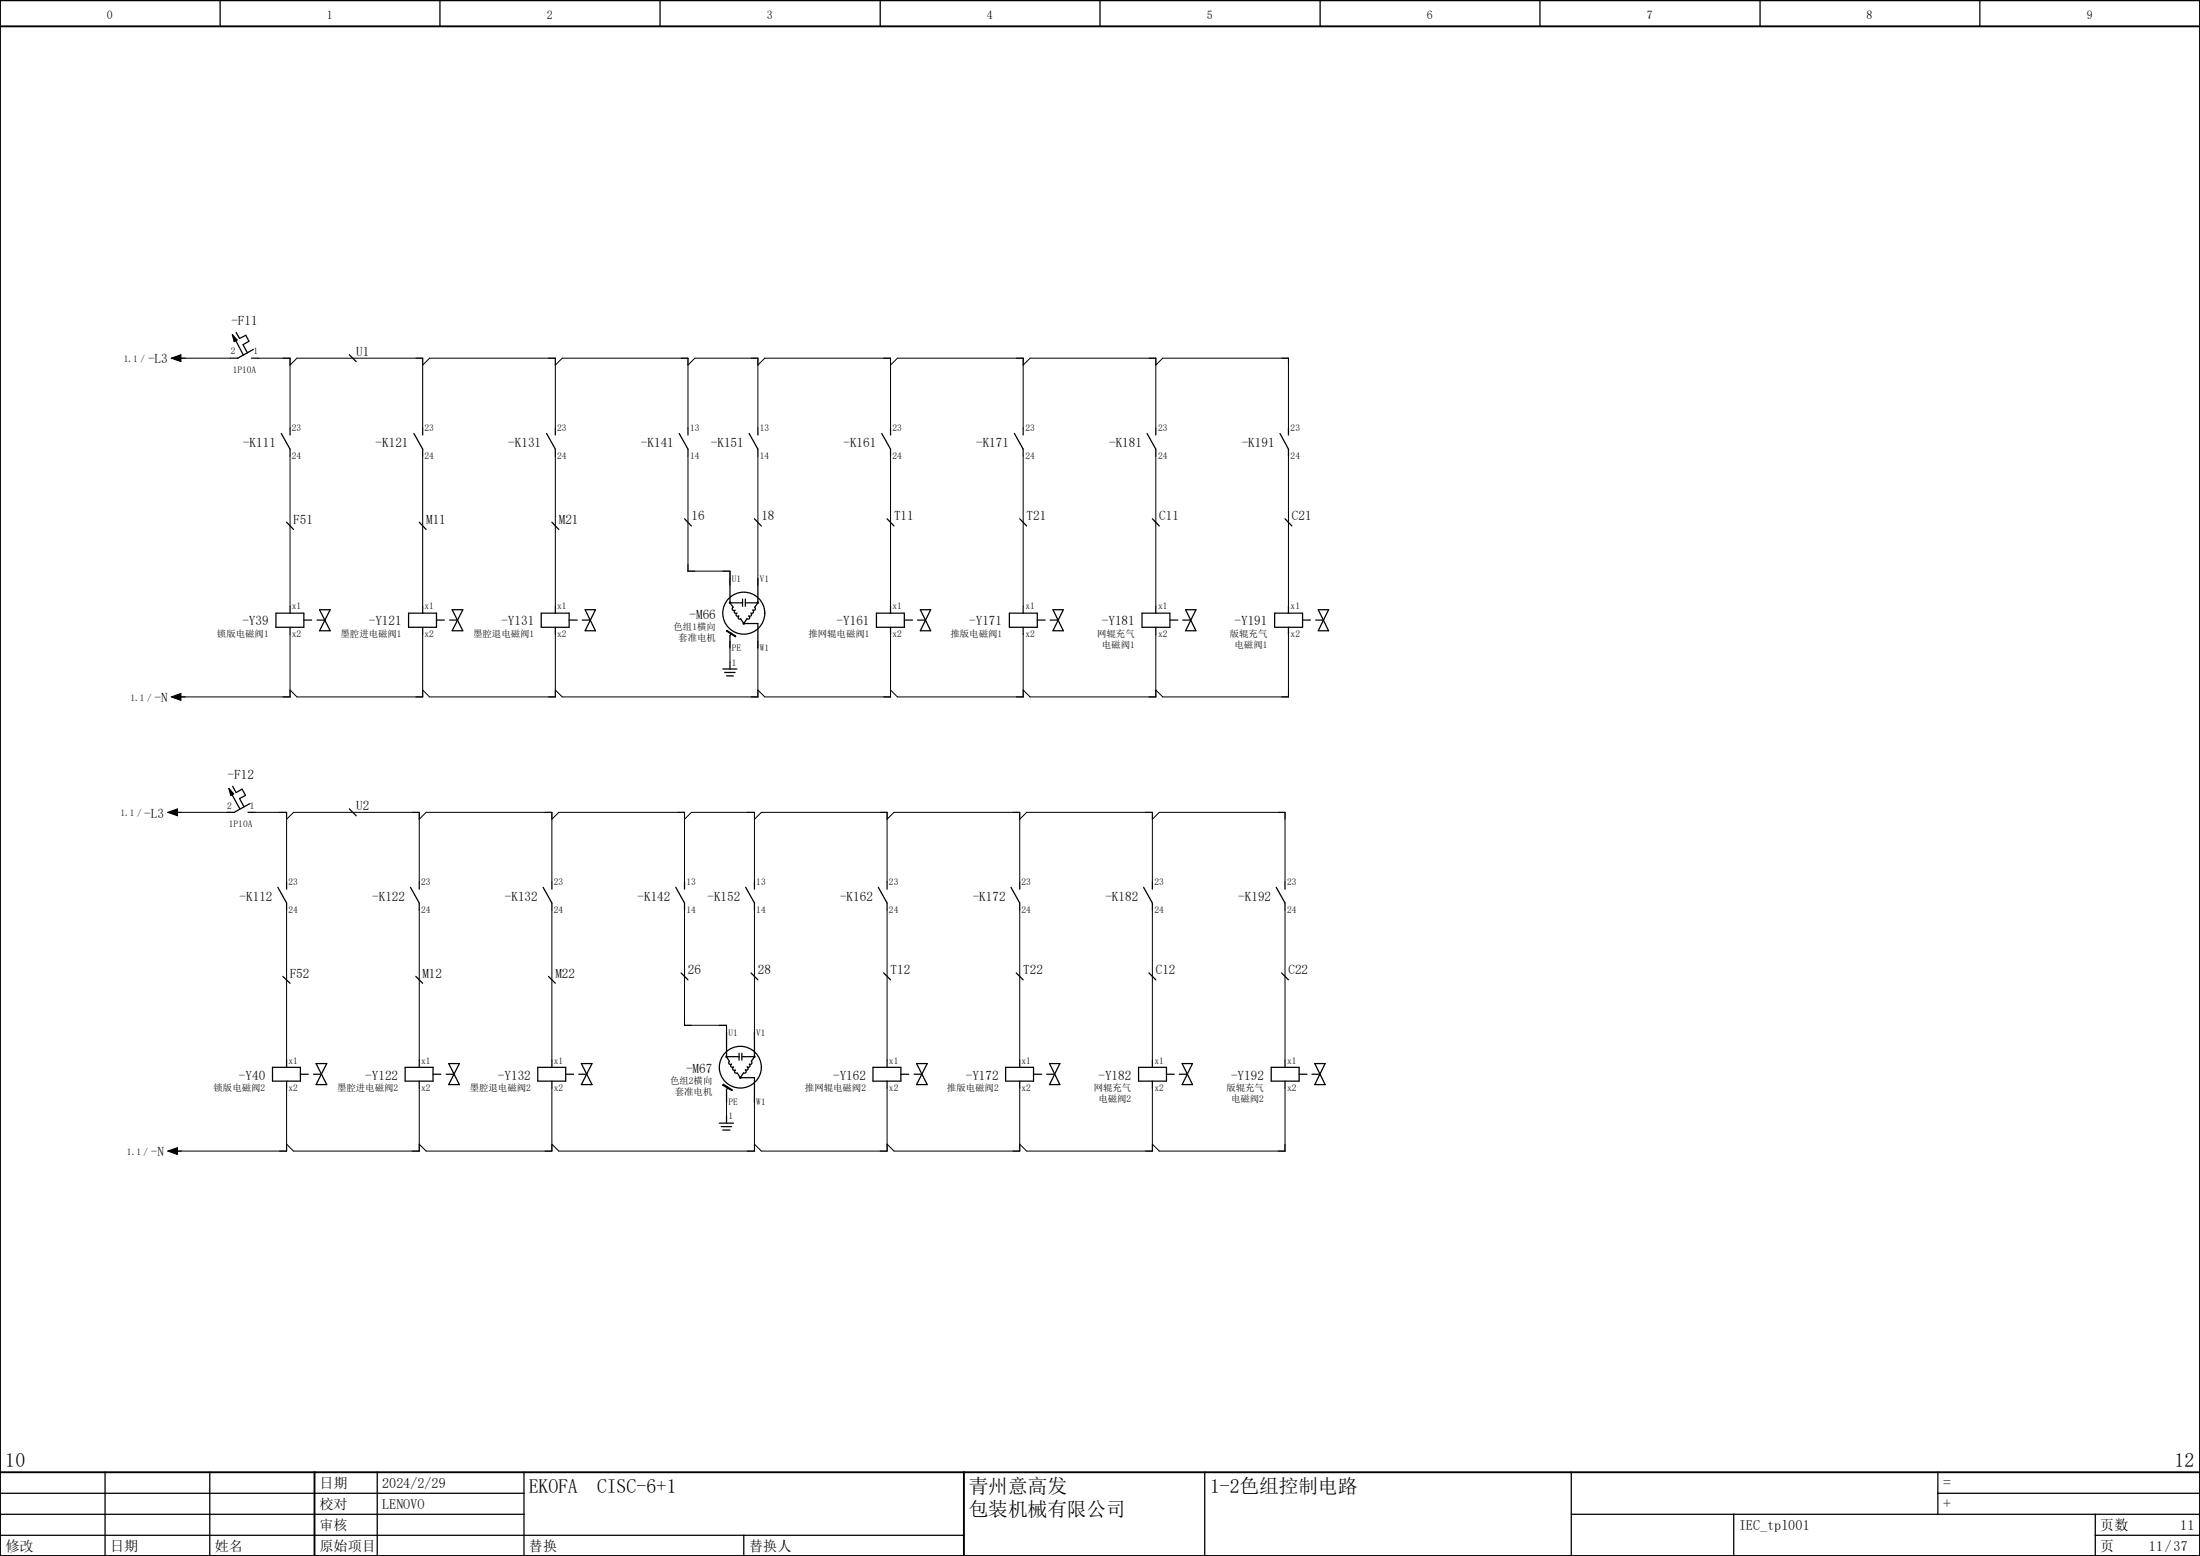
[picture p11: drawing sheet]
<svg xmlns="http://www.w3.org/2000/svg" width="297mm" height="210mm" viewBox="0 0 297 210" stroke-linecap="round" stroke-linejoin="round" font-family="sans-serif">
<path d="M210.1 -.1l-210.1 210.2M0 160.4l70.2 49.6M-.1 210l.2 .1" fill="none" stroke="#fff" stroke-width=".14"/>
<g fill="none" stroke="#000" stroke-width=".17">
<path d="M29.7 0v3.6M59.4 0v3.6M89.1 0v3.6M118.8 0v3.6M148.5 0v3.6M178.2 0v3.6M207.9 0v3.6M237.6 0v3.6M267.3 0v3.6M31.4 45.2l.6 .7-.4 .2zM31.8 46l1.1 1.9M31.9 44.9l.4 .8 .9-.4 .4 .8-.8 .4 .6 1.1"/>
<path d="M34 48.3h.9M34.2 47.2l-2.1 1.1h-1M38 58.5l1.2 2.1v1M39.2 57.8v.9M47.2 47.9l.9 .9M55.9 58.5l1.2 2.1v1M57.1 57.8v.9M73.8 58.5l1.2 2.1v1M75 57.8v.9M91.7 58.5l1.2 2.1v1M92.9 57.8v.9M101.1 58.5l1.2 2.1v1"/>
<path d="M102.3 57.8v.9M119 58.5l1.2 2.1v1M120.2 57.8v.9M136.9 58.5l1.2 2.1v1M138.1 57.8v.9M154.9 58.5l1.1 2.1v1M156 57.8v.9M172.8 58.5l1.1 2.1v1M173.9 57.8v.9M38.7 70.5l.9 1M56.6 70.5l.9 1M74.5 70.5l.9 1"/>
<path d="M92.4 70l.9 1M98.6 78.1v3.3M101.9 70l.9 1M102.3 78.1v3.3M119.8 70l.9 1M137.7 70l.9 1M155.6 70l.9 1M173.5 70l.9 1M37.3 82.8h3.7v1.9h-3.7zM39.2 81.8v1M39.2 84.7v.9M41 83.7h1.1"/>
<path d="M42.8 83.7h1.1M43.1 82.3h1.5l-1.5 2.8h1.5zM55.2 82.8h3.7v1.9h-3.7zM57.1 81.8v1M57.1 84.7v.9M58.9 83.7h1.1M60.7 83.7h1.1M61 82.3h1.5l-1.5 2.8h1.5zM73.1 82.8h3.7v1.9h-3.7zM75 81.8v1M75 84.7v.9M76.8 83.7h1.1"/>
<path d="M78.6 83.7h1.1M79 82.3h1.4l-1.4 2.8h1.4zM97.6 90.3h1.9M97.8 90.8h1.4M98.1 91.2h.9M98.1 85.1l1.2 .8-1.2-.7zM98.6 81.4l.4 .6-.1 .1v.2l.3 .1-.1 .3 .4 .1-.1 .1v.2h.3v.4h.3l.4 .7M98.6 89.4v.9M98.6 81.4h1.6M98.7 85.5l-.1 .3v1.7M100.2 80.9v.9M100.4 84.2h1.9v3.3"/>
<path d="M100.6 81.4h1.7M100.6 80.9v.9M102.3 81.4l-.4 .6v.3h-.3l.1 .4-.3 .1v.3l-.1 .1-.2-.1 .1 .2v.2h-.4l-.4 .7M118.3 82.8h3.8v1.9h-3.8zM120.2 81.8v1M120.2 84.7v.9M122.1 83.7h1.1M123.9 83.7h1M124.2 82.3h1.4l-1.4 2.8h1.4zM136.3 82.8h3.7v1.9h-3.7zM138.1 81.8v1M138.1 84.7v.9"/>
<path d="M140 83.7h1.1M141.8 83.7h1M142.2 82.3h1.4l-1.4 2.8h1.4zM154.2 82.8h3.7v1.9h-3.7zM156 81.8v1M156 84.7v.9M157.9 83.7h1.1M159.7 83.7h1.1M160.1 82.3h1.4l-1.4 2.8h1.4zM172.1 82.8h3.8v1.9h-3.8zM173.9 81.8v1M173.9 84.7v.9"/>
<path d="M175.9 83.7h1M177.6 83.7h1.1M178 82.3h1.4l-1.4 2.8h1.4zM30.9 106.4l.6 .7-.3 .3zM31.3 107.3l1.1 1.9M31.4 106.1l.5 .9 .8-.5 .4 .9-.8 .4 .6 1.1M33.5 109.6h.9M33.7 108.5l-2.1 1.1h-1M37.5 119.8l1.2 2.1v.9M38.7 119v1M47.2 109.2l.9 .9M55.4 119.8l1.2 2.1v.9"/>
<path d="M56.6 119v1M73.3 119.8l1.2 2.1v.9M74.5 119v1M91.2 119.8l1.2 2.1v.9M92.4 119v1M100.7 119.8l1.2 2.1v.9M101.9 119v1M118.6 119.8l1.2 2.1v.9M119.8 119v1M136.5 119.8l1.2 2.1v.9M137.7 119v1M154.4 119.8l1.2 2.1v.9"/>
<path d="M155.6 119v1M172.3 119.8l1.2 2.1v.9M173.5 119v1M38.2 131.8l1 .9M56.1 131.8l1 .9M74 131.8l1 .9M91.9 131.3l1 .9M98.1 139.3v3.3M101.4 131.3l.9 .9M101.9 139.3v3.3M119.3 131.3l.9 .9M137.2 131.3l.9 .9"/>
<path d="M155.1 131.3l.9 .9M173 131.3l.9 .9M36.8 144.1h3.8v1.8h-3.8zM38.7 143.1v1M38.7 145.9v1M40.6 145h1M42.3 145h1.1M42.7 143.6h1.4l-1.4 2.8h1.4zM54.7 144.1h3.8v1.8h-3.8zM56.6 143.1v1M56.6 145.9v1M58.5 145h1"/>
<path d="M60.2 145h1.1M60.6 143.6h1.4l-1.4 2.8h1.4zM72.6 144.1h3.8v1.8h-3.8zM74.5 143.1v1M74.5 145.9v1M76.4 145h1M78.1 145h1.1M78.5 143.6h1.4l-1.4 2.8h1.4zM97.1 151.6h1.9M97.4 152.1h1.4M97.6 152.5h1M97.7 146.3l1.1 .8v.1l-1.2-.7z"/>
<path d="M98.1 142.6l.4 .7-.1 .3h.4l-.2 .2 .1 .2h.3l-.1 .4h.4l-.1 .3 .1 .1h.2l.4 .7M98.1 150.6v1M98.1 142.6h1.7M98.3 146.7l-.2 .4v1.7M99.8 142.2v.9M99.9 145.5h2v3.3M100.2 142.6h1.7M100.2 142.2v.9M101.9 142.6l-.5 .7 .1 .3-.2 .1-.1-.1v.4h-.3l.1 .2v.2h-.4l.1 .3-.3 .1-.5 .7M117.9 144.1h3.7v1.8h-3.7zM119.8 143.1v1M119.8 145.9v1"/>
<path d="M121.6 145h1.1M123.4 145h1.1M123.7 143.6h1.5l-1.5 2.8h1.5zM135.8 144.1h3.7v1.8h-3.7zM137.7 143.1v1M137.7 145.9v1M139.5 145h1.1M141.3 145h1.1M141.7 143.6h1.4l-1.4 2.8h1.4zM153.7 144.1h3.8v1.8h-3.8zM155.6 143.1v1M155.6 145.9v1"/>
<path d="M157.5 145h1M159.2 145h1.1M159.6 143.6h1.4l-1.4 2.8h1.4zM171.6 144.1h3.8v1.8h-3.8zM173.5 143.1v1M173.5 145.9v1M175.4 145h1M177.1 145h1.1M177.5 143.6h1.4l-1.4 2.8h1.4zM14.2 198.7v11.3M28.3 198.7v11.3M50.9 198.7v11.3"/>
<path d="M70.7 198.7v11.3M162.6 198.7v11.3M212.1 198.7v11.3M261.6 198.7v5.7M0 207.2h130.1M0 204.4h70.7M0 201.5h70.7M100.4 207.2v2.8M212.1 204.4h84.9M234.1 204.4v5.6M261.6 201.5h35.4M282.9 207.2h14.1"/>
<path d="M282.9 204.4v5.6"/>
<circle cx="100.4" cy="82.8" r="2.84"/>
<circle cx="100" cy="144" r="2.83"/>
</g>
<path d="M0 3.6h297M0 0h297v210h-297zM0 198.7h297M42.5 198.7v11.3M130.1 198.7v11.3" fill="none" stroke="#000" stroke-width=".25"/>
<g fill="none" stroke="#000" stroke-width=".14">
<path d="M23.1 48.3l1.3-.4v.9zM24 48.3h7.1M34.9 48.3h4.3v9.5M39.2 49.3l.9-1h17v9.5M57.1 49.3l.9-1h17v9.5M75 49.3l.9-1h17v9.5M92.9 49.3l.9-1h8.5v9.5M102.3 49.3l1-1h16.9v9.5M120.2 49.3l1-1h16.9v9.5M138.1 49.3l1-1h16.9v9.5M156 49.3l1-1h16.9v9.5M39.2 61.6v20.2"/>
<path d="M57.1 61.6v20.2M75 61.6v20.2M92.9 61.6v15.5h5.7v1.9M102.3 61.6v17.4M120.2 61.6v20.2M138.1 61.6v20.2M156 61.6v20.2M173.9 61.6v20.2M23.1 94.1l1.3-.5v.9zM39.2 85.6v8.5h-15.2M57.1 85.6v8.5h-17l-.9-1M75 85.6v8.5h-17l-.9-1"/>
<path d="M98.6 86.5v2.9M102.3 86.5v7.6h-26.4l-.9-1M120.2 85.6v8.5h-16.9l-1-1M138.1 85.6v8.5h-16.9l-1-1M156 85.6v8.5h-16.9l-1-1M173.9 85.6v8.5h-16.9l-1-1M22.6 109.6l1.4-.4v.9zM23.6 109.6h7M34.4 109.6h4.3v9.4M38.7 110.6l.9-1h17v9.4M56.6 110.6l.9-1h17v9.4M74.5 110.6l.9-1h17v9.4"/>
<path d="M92.4 110.6l.9-1h8.6v9.4M101.9 110.6l.9-1h17v9.4M119.8 110.6l.9-1h17v9.4M137.7 110.6l.9-1h17v9.4M155.6 110.6l.9-1h17v9.4M38.7 122.8v20.3M56.6 122.8v20.3M74.5 122.8v20.3M92.4 122.8v15.6h5.7v1.9M101.9 122.8v17.5M119.8 122.8v20.3M137.7 122.8v20.3"/>
<path d="M155.6 122.8v20.3M173.5 122.8v20.3M22.6 155.4l1.4-.5v.9zM38.7 146.9v8.5h-15.1M56.6 146.9v8.5h-17l-.9-1M74.5 146.9v8.5h-17l-.9-1M98.1 147.8v2.8M101.9 147.8v7.6h-26.5l-.9-1M119.8 146.9v8.5h-17l-.9-1M137.7 146.9v8.5h-17l-.9-1M155.6 146.9v8.5h-17l-.9-1M173.5 146.9v8.5h-17l-.9-1"/>
</g>
<g fill="#000">
<path d="M98.4 81.2h.3v.2h-.1h.1v.1h-.3z" fill-rule="evenodd"/>
<path d="M100.3 84h.2l.1 .2h-.2h.2l-.1 .1h-.2z" fill-rule="evenodd"/>
<path d="M102.2 81.2h.2l.1 .2h-.2h.2l-.1 .1h-.2z" fill-rule="evenodd"/>
<path d="M98 142.5h.2v.1h-.1h.1v.1h-.2z" fill-rule="evenodd"/>
<path d="M99.8 145.3h.3v.2h-.2h.2v.1h-.3z" fill-rule="evenodd"/>
<path d="M101.7 142.5h.3v.1h-.1h.1v.1h-.3z" fill-rule="evenodd"/>
</g>
<path d="M23.1 48.3l1.3-.4v.9zM31.4 45.2l.6 .7-.4 .2zM23.1 94.1l1.3-.5v.9zM98.1 85.1l1.2 .8-1.2-.7zM22.6 109.6l1.4-.4v.9zM30.9 106.4l.6 .7-.3 .3zM22.6 155.4l1.4-.5v.9zM97.7 146.3l1.1 .8v.1l-1.2-.7z" fill="#000"/>
<g font-size="2.7">
<text x=".7" y="198">10</text>
<text x="293.6" y="198">12</text>
<text x="71.4" y="201.5">EKOFA</text>
<text x="80.6" y="201.5">CISC-6+1</text>
<text x="130.8" y="201.5">青州意高发</text>
<text x="163.4" y="201.5">1-2色组控制电路</text>
<text x="130.8" y="204.6">包装机械有限公司</text>
</g>
<g font-size="2.1">
<text x="262.3" y="203.7">+</text>
<text x="262.3" y="200.8">=</text>
</g>
<g font-size="1.9">
<text x="43.1" y="203.7">校对</text>
<text x="43.1" y="200.8">日期</text>
<text x="51.6" y="203.7">LENOVO</text>
<text x="51.6" y="200.8">2024/2/29</text>
<text x=".7" y="209.3">修改</text>
<text x="14.9" y="209.3">日期</text>
<text x="29" y="209.3">姓名</text>
<text x="43.1" y="209.3">原始项目</text>
<text x="43.1" y="206.5">审核</text>
<text x="71.4" y="209.3">替换</text>
<text x="101.1" y="209.3">替换人</text>
<text x="234.8" y="206.5">IEC_tpl001</text>
<text x="283.5" y="206.5">页数</text>
<text x="283.5" y="209.3">页</text>
<text x="290.1" y="209.3">11/37</text>
<text x="294.3" y="206.5">11</text>
</g>
<g font-size="1.8">
<text x="31.2" y="43.8">-F11</text>
<text x="20" y="49.1">-L3</text>
<text x="48.1" y="48">U1</text>
<text x="32.8" y="60.4">-K111</text>
<text x="50.7" y="60.4">-K121</text>
<text x="68.6" y="60.4">-K131</text>
<text x="86.5" y="60.4">-K141</text>
<text x="96" y="60.4">-K151</text>
<text x="113.9" y="60.4">-K161</text>
<text x="131.8" y="60.4">-K171</text>
<text x="149.7" y="60.4">-K181</text>
<text x="167.6" y="60.4">-K191</text>
<text x="39.6" y="70.7">F51</text>
<text x="57.5" y="70.7">M11</text>
<text x="75.4" y="70.7">M21</text>
<text x="93.3" y="70.2">16</text>
<text x="102.8" y="70.2">18</text>
<text x="120.7" y="70.2">T11</text>
<text x="138.6" y="70.2">T21</text>
<text x="156.5" y="70.2">C11</text>
<text x="174.4" y="70.2">C21</text>
<text x="93.1" y="83.5">-M66</text>
<text x="32.7" y="84.4">-Y39</text>
<text x="49.8" y="84.4">-Y121</text>
<text x="67.7" y="84.4">-Y131</text>
<text x="112.9" y="84.4">-Y161</text>
<text x="130.9" y="84.4">-Y171</text>
<text x="148.8" y="84.4">-Y181</text>
<text x="166.7" y="84.4">-Y191</text>
<text x="20.9" y="94.8">-N</text>
<text x="30.7" y="105.1">-F12</text>
<text x="19.5" y="110.4">-L3</text>
<text x="48.1" y="109.3">U2</text>
<text x="32.3" y="121.7">-K112</text>
<text x="50.2" y="121.7">-K122</text>
<text x="68.2" y="121.7">-K132</text>
<text x="86.1" y="121.7">-K142</text>
<text x="95.5" y="121.7">-K152</text>
<text x="113.4" y="121.7">-K162</text>
<text x="131.3" y="121.7">-K172</text>
<text x="149.2" y="121.7">-K182</text>
<text x="167.2" y="121.7">-K192</text>
<text x="39.1" y="132">F52</text>
<text x="57" y="132">M12</text>
<text x="75" y="132">M22</text>
<text x="92.9" y="131.5">26</text>
<text x="102.3" y="131.5">28</text>
<text x="120.2" y="131.5">T12</text>
<text x="138.1" y="131.5">T22</text>
<text x="156" y="131.5">C12</text>
<text x="173.9" y="131.5">C22</text>
<text x="32.3" y="145.7">-Y40</text>
<text x="49.3" y="145.7">-Y122</text>
<text x="67.2" y="145.7">-Y132</text>
<text x="92.6" y="144.8">-M67</text>
<text x="112.5" y="145.7">-Y162</text>
<text x="130.4" y="145.7">-Y172</text>
<text x="148.3" y="145.7">-Y182</text>
<text x="166.2" y="145.7">-Y192</text>
<text x="20.4" y="156.1">-N</text>
</g>
<g font-size="1.6">
<text x="14.4" y="2.6">0</text>
<text x="44.1" y="2.6">1</text>
<text x="73.8" y="2.6">2</text>
<text x="103.5" y="2.6">3</text>
<text x="133.2" y="2.6">4</text>
<text x="162.9" y="2.6">5</text>
<text x="192.6" y="2.6">6</text>
<text x="222.3" y="2.6">7</text>
<text x="252" y="2.6">8</text>
<text x="281.7" y="2.6">9</text>
</g>
<g font-size="1.3">
<text x="31.2" y="47.8">2</text>
<text x="34.2" y="47.8">1</text>
<text x="16.7" y="48.9">1.1 /</text>
<text x="31.4" y="50.3">1P10A</text>
<text x="39.4" y="58.2">23</text>
<text x="57.3" y="58.2">23</text>
<text x="75.2" y="58.2">23</text>
<text x="93.2" y="58.2">13</text>
<text x="102.6" y="58.2">13</text>
<text x="120.5" y="58.2">23</text>
<text x="138.4" y="58.2">23</text>
<text x="156.3" y="58.2">23</text>
<text x="174.2" y="58.2">23</text>
<text x="39.4" y="61.9">24</text>
<text x="57.3" y="61.9">24</text>
<text x="75.2" y="61.9">24</text>
<text x="93.2" y="61.9">14</text>
<text x="102.6" y="61.9">14</text>
<text x="120.5" y="61.9">24</text>
<text x="138.4" y="61.9">24</text>
<text x="156.3" y="61.9">24</text>
<text x="174.2" y="61.9">24</text>
<text x="39.4" y="82.3">x1</text>
<text x="57.3" y="82.3">x1</text>
<text x="75.2" y="82.3">x1</text>
<text x="98.8" y="78.5">U1</text>
<text x="102.6" y="78.5">V1</text>
<text x="120.5" y="82.3">x1</text>
<text x="138.4" y="82.3">x1</text>
<text x="156.3" y="82.3">x1</text>
<text x="174.2" y="82.3">x1</text>
<text x="29.3" y="85.9">锁版电磁阀1</text>
<text x="39.4" y="86">x2</text>
<text x="46" y="85.9">墨腔进电磁阀1</text>
<text x="57.3" y="86">x2</text>
<text x="63.9" y="85.9">墨腔退电磁阀1</text>
<text x="75.2" y="86">x2</text>
<text x="90.9" y="85">色组1横向</text>
<text x="91.6" y="86.5">套准电机</text>
<text x="98.8" y="89.8">1</text>
<text x="98.8" y="87.9">PE</text>
<text x="102.6" y="87.9">W1</text>
<text x="109.1" y="85.9">推网辊电磁阀1</text>
<text x="120.5" y="86">x2</text>
<text x="128.3" y="85.9">推版电磁阀1</text>
<text x="138.4" y="86">x2</text>
<text x="148.1" y="86">网辊充气</text>
<text x="148.8" y="87.4">电磁阀1</text>
<text x="156.3" y="86">x2</text>
<text x="166" y="86">版辊充气</text>
<text x="166.7" y="87.4">电磁阀1</text>
<text x="174.2" y="86">x2</text>
<text x="17.6" y="94.6">1.1 /</text>
<text x="16.3" y="110.2">1.1 /</text>
<text x="30.6" y="109.1">2</text>
<text x="30.9" y="111.6">1P10A</text>
<text x="33.7" y="109.1">1</text>
<text x="38.9" y="119.5">23</text>
<text x="56.9" y="119.5">23</text>
<text x="74.8" y="119.5">23</text>
<text x="92.7" y="119.5">13</text>
<text x="102.1" y="119.5">13</text>
<text x="120" y="119.5">23</text>
<text x="137.9" y="119.5">23</text>
<text x="155.9" y="119.5">23</text>
<text x="173.8" y="119.5">23</text>
<text x="38.9" y="123.2">24</text>
<text x="56.9" y="123.2">24</text>
<text x="74.8" y="123.2">24</text>
<text x="92.7" y="123.2">14</text>
<text x="102.1" y="123.2">14</text>
<text x="120" y="123.2">24</text>
<text x="137.9" y="123.2">24</text>
<text x="155.9" y="123.2">24</text>
<text x="173.8" y="123.2">24</text>
<text x="38.9" y="143.6">x1</text>
<text x="56.9" y="143.6">x1</text>
<text x="74.8" y="143.6">x1</text>
<text x="98.3" y="139.8">U1</text>
<text x="102.1" y="139.8">V1</text>
<text x="120" y="143.6">x1</text>
<text x="137.9" y="143.6">x1</text>
<text x="155.9" y="143.6">x1</text>
<text x="173.8" y="143.6">x1</text>
<text x="28.8" y="147.2">锁版电磁阀2</text>
<text x="38.9" y="147.3">x2</text>
<text x="45.5" y="147.2">墨腔进电磁阀2</text>
<text x="56.9" y="147.3">x2</text>
<text x="63.4" y="147.2">墨腔退电磁阀2</text>
<text x="74.8" y="147.3">x2</text>
<text x="90.5" y="146.3">色组2横向</text>
<text x="91.1" y="147.7">套准电机</text>
<text x="98.3" y="149.2">PE</text>
<text x="102.1" y="149.2">W1</text>
<text x="108.7" y="147.2">推网辊电磁阀2</text>
<text x="120" y="147.3">x2</text>
<text x="127.8" y="147.2">推版电磁阀2</text>
<text x="137.9" y="147.3">x2</text>
<text x="147.7" y="147.2">网辊充气</text>
<text x="148.3" y="148.7">电磁阀2</text>
<text x="155.9" y="147.3">x2</text>
<text x="165.6" y="147.2">版辊充气</text>
<text x="166.2" y="148.7">电磁阀2</text>
<text x="173.8" y="147.3">x2</text>
<text x="17.1" y="155.9">1.1 /</text>
<text x="98.3" y="151.1">1</text>
</g>
</svg>
